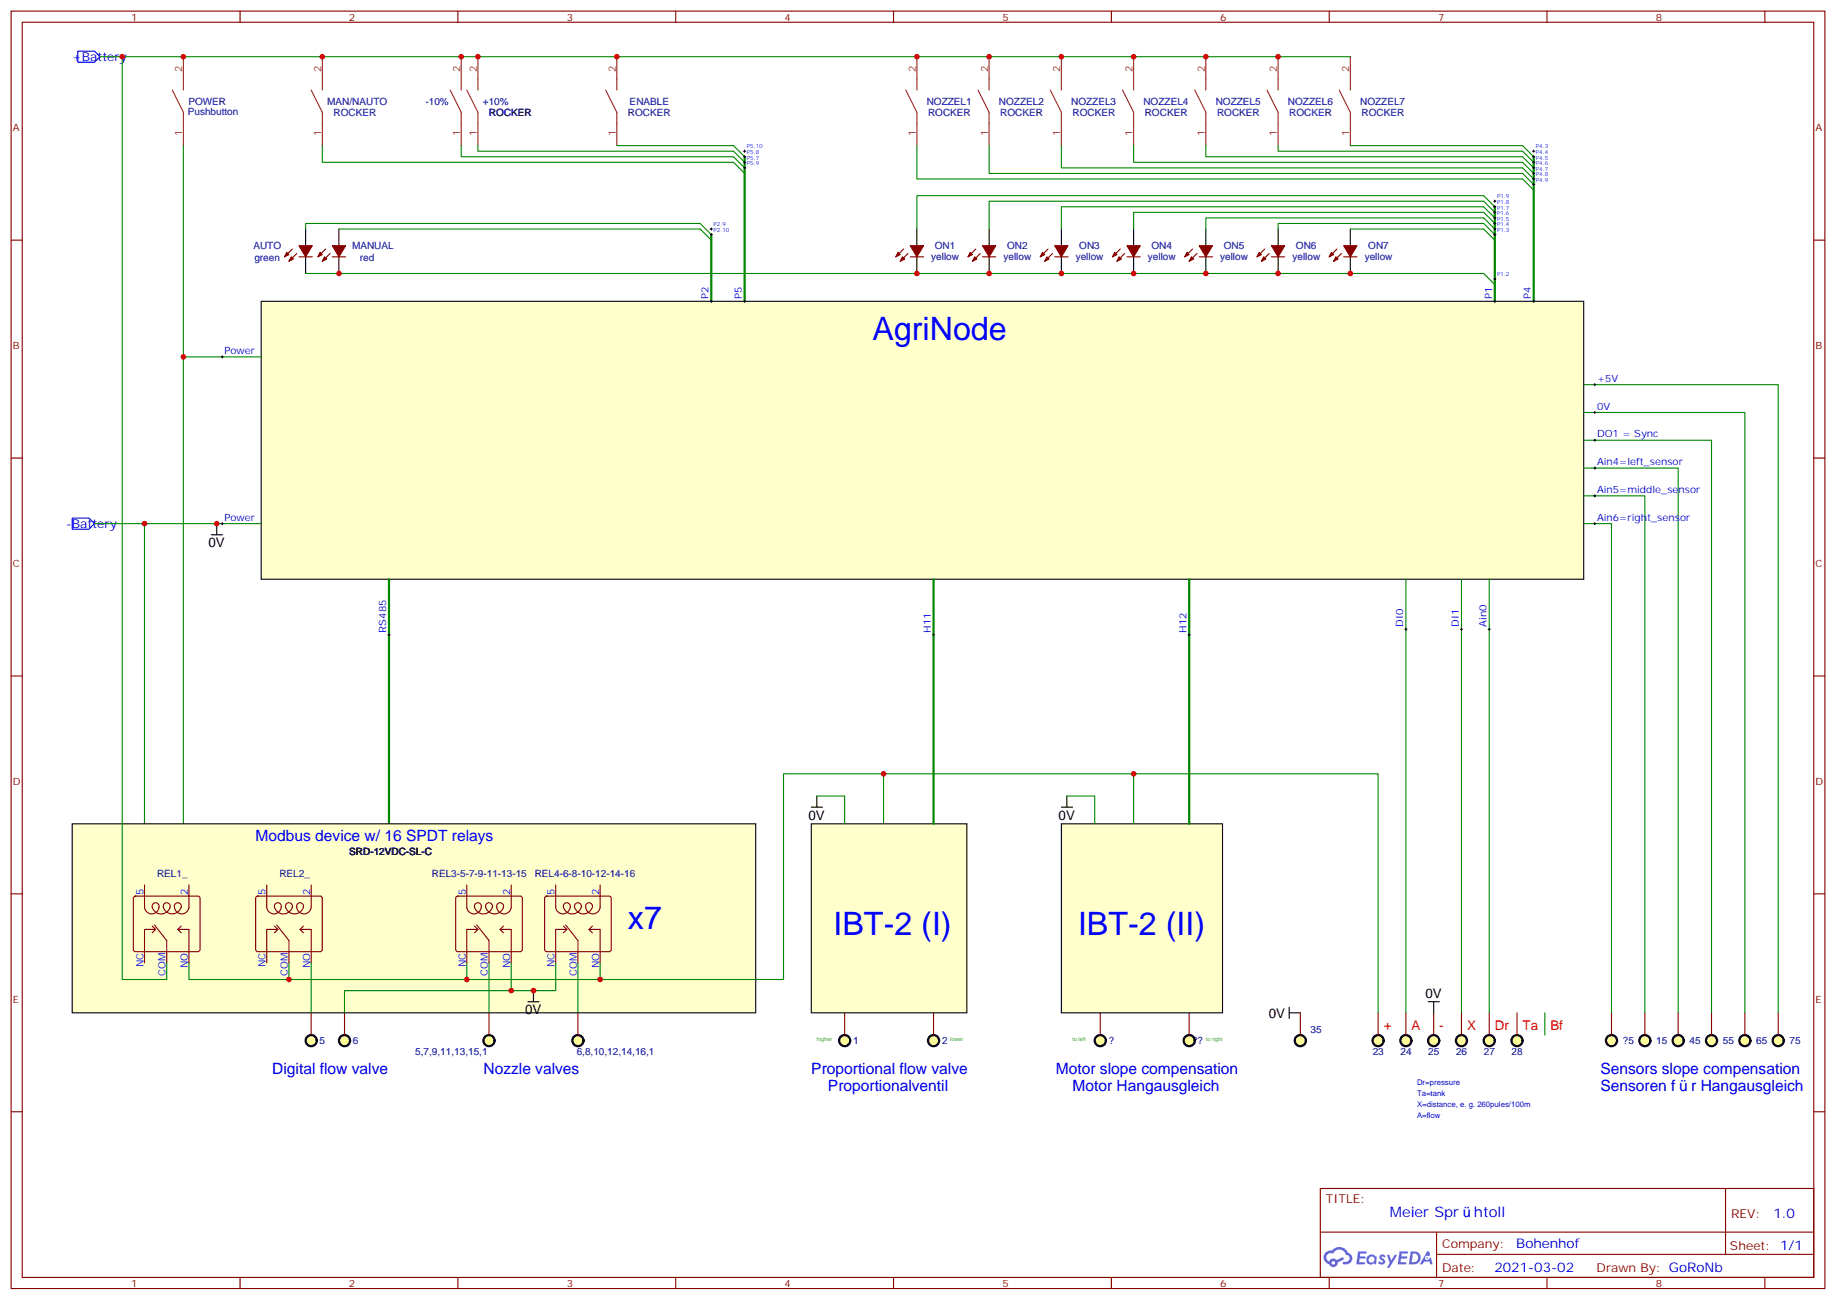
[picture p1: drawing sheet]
<svg xmlns="http://www.w3.org/2000/svg" width="583mm" height="413mm" viewBox="0 0 583 413" stroke-linecap="round" stroke-linejoin="round" font-family="sans-serif">
<g fill="none" stroke="#870000" stroke-width=".35">
<path d="M3.5 3.5h575.8v405.4h-575.8zM7.1 7.1h568.6v398.2h-568.6zM76.2 3.5v3.6M145.3 3.5v3.6M214.5 3.5v3.6M283.6 3.5v3.6M352.8 3.5v3.6M421.9 3.5v3.6M491.1 3.5v3.6M560.2 3.5v3.6M3.5 76.2h3.6M575.7 76.2h3.6"/>
<path d="M3.5 145.3h3.6M575.7 145.3h3.6M3.5 214.5h3.6M575.7 214.5h3.6M3.5 283.6h3.6M575.7 283.6h3.6M3.5 352.8h3.6M575.7 352.8h3.6M419.1 377.1h156.6v28.2h-156.6zM547.7 377.1v20.9M419.1 391h156.5M456 398h119.6"/>
<path d="M456 391v14.1M76.2 405.3v3.6M145.3 405.3v3.6M214.5 405.3v3.6M283.6 405.3v3.6M352.8 405.3v3.6M421.9 405.3v3.6M491.1 405.3v3.6M560.2 405.3v3.6"/>
</g>
<g fill="#5487ff">
<path d="M438.1 398.3a1.22 1.22 0 0 1 1.7 .3l-.4 .5a.47 .47 0 0 0-.3-.4 .47 .47 0 0 0-.5 .2l.1 .3a1.14 1.14 0 0 1 .8 1.7 1.14 1.14 0 0 1-1.9 0l-.2-.2 .5-.5 .7 .4a.29 .29 0 0 0 .3-.3 .29 .29 0 0 0-.2-.3 1.04 1.04 0 0 1-.6-1.7z"/>
<path d="M431.1 397h2.3l.4 .2-.2 .5-1.8 .1-.1 .8h1.5l.3 .4-.3 .4h-1.6l-.2 1.1h1.7l.2 .3-.2 .3-2.6 .1z"/>
<path d="M444.2 397.1l2.7 .1-.1 .5-1.8 .1-.2 .8h1.6l.3 .4-.4 .4h-1.6l-.1 1.1h1.7l.2 .3-.2 .3-2.7 .1z"/>
<path d="M453 397.1h.7l.3 1.2-.6 .3a.69 .69 0 0 0-1 .3 .69 .69 0 0 0 .4 1 .69 .69 0 0 0 .9-.7l.5-.2 .6 2.2h-.8l-.3-.9h-1.7l-.5 .9h-.8z"/>
<path d="M440.2 398.1h.8l.6 1.9 1.1-1.9h.9l-2.6 4.2h-.8l.9-1.5z"/>
<path d="M447.8 397.1l-.6 4.1h1.3a2.11 2.11 0 0 0 2.5-2.1 2.11 2.11 0 0 0-2.5-2zM448.5 397.8a1.43 1.43 0 0 1 1.6 1.6 1.43 1.43 0 0 1-2 1.1z"/>
<path d="M434.1 398.7a1.54 1.54 0 0 0-.1 2.1 1.54 1.54 0 0 0 2.1 .2l.7 .2 .3-2.3-.6-.3a1.49 1.49 0 0 0-2.4 .1zM434.3 399.7a.95 .95 0 0 1 1.9 0 .95 .95 0 0 1-1.9 0z"/>
<path d="M420.8 397.4a2.18 2.18 0 0 0 1.1 3.7 1.44 1.44 0 0 0 1.6 1 1.44 1.44 0 0 0 1.2-1.5l2-1-.5-.8-1.9 1a1.47 1.47 0 0 0-2.4 .4 1.39 1.39 0 0 1-.7-1.9 1.39 1.39 0 0 1 2-.5 2.12 2.12 0 0 1 2.2-1.3 2.12 2.12 0 0 1 1.9 1.7 1.14 1.14 0 0 1 1 1.4 1.14 1.14 0 0 1-1.6 .8 .43 .43 0 0 0-.5 .3 .43 .43 0 0 0 .4 .5 1.98 1.98 0 0 0 2.5-1.2 1.98 1.98 0 0 0-1.2-2.5 3.1 3.1 0 0 0-5.3-.7l-.9 .1zM422.7 400.7a.55 .55 0 0 1 1.1 0 .55 .55 0 0 1-1.1 0z"/>
<circle cx="453" cy="399.2" r=".26"/>
</g>
<path d="M409.2 319.6v3.5M409.2 321.4h3.5" fill="none" stroke="#000" stroke-width=".35"/>
<circle cx="268.1" cy="330.2" r="1.76" fill="#ff9" stroke="#000" stroke-width=".71"/>
<path d="M268.1 321.4v7" fill="none" stroke="#870000" stroke-width=".35"/>
<circle cx="296.3" cy="330.2" r="1.76" fill="#ff9" stroke="#000" stroke-width=".71"/>
<path d="M296.3 321.4v7" fill="none" stroke="#870000" stroke-width=".35"/>
<circle cx="412.7" cy="330.2" r="1.76" fill="#ff9" stroke="#000" stroke-width=".71"/>
<path d="M412.7 321.4v7" fill="none" stroke="#870000" stroke-width=".35"/>
<circle cx="437.4" cy="330.2" r="1.76" fill="#ff9" stroke="#000" stroke-width=".71"/>
<path d="M437.4 321.4v7" fill="none" stroke="#870000" stroke-width=".35"/>
<circle cx="446.3" cy="330.2" r="1.76" fill="#ff9" stroke="#000" stroke-width=".71"/>
<path d="M446.3 321.4v7" fill="none" stroke="#870000" stroke-width=".35"/>
<circle cx="455.1" cy="330.2" r="1.76" fill="#ff9" stroke="#000" stroke-width=".71"/>
<path d="M455.1 321.4v7" fill="none" stroke="#870000" stroke-width=".35"/>
<circle cx="463.9" cy="330.2" r="1.76" fill="#ff9" stroke="#000" stroke-width=".71"/>
<path d="M463.9 321.4v7" fill="none" stroke="#870000" stroke-width=".35"/>
<circle cx="472.7" cy="330.2" r="1.76" fill="#ff9" stroke="#000" stroke-width=".71"/>
<path d="M472.7 321.4v7" fill="none" stroke="#870000" stroke-width=".35"/>
<circle cx="481.5" cy="330.2" r="1.76" fill="#ff9" stroke="#000" stroke-width=".71"/>
<path d="M481.5 321.4v7" fill="none" stroke="#870000" stroke-width=".35"/>
<path d="M453.3 317.9h3.5M455.1 317.9v3.5" fill="none" stroke="#000" stroke-width=".35"/>
<path d="M490.4 321.4v7" fill="none" stroke="#008700" stroke-width=".35"/>
<circle cx="377.5" cy="330.2" r="1.76" fill="#ff9" stroke="#000" stroke-width=".71"/>
<path d="M377.5 321.4v7" fill="none" stroke="#870000" stroke-width=".35"/>
<circle cx="349.2" cy="330.2" r="1.76" fill="#ff9" stroke="#000" stroke-width=".71"/>
<path d="M349.2 321.4v7" fill="none" stroke="#870000" stroke-width=".35"/>
<path d="M24.7 16.2h5.3l1.7 1.8-1.7 1.8h-5.3z" fill="none" stroke="#00f" stroke-width=".35"/>
<path d="M280.5 245.5v15.9" fill="none" stroke="#008700" stroke-width=".35"/>
<g fill="#ffc" stroke="#000" stroke-width=".35">
<path d="M257.5 261.4h49.4v60h-49.4z"/>
<path d="M336.9 261.4h51.2v60h-51.2z"/>
</g>
<path d="M257.5 256.1h3.6M259.3 252.6v3.5M336.9 256.1h3.5M338.7 252.6v3.5" fill="none" stroke="#000" stroke-width=".35"/>
<path d="M259.3 252.6h8.8v8.8M338.7 252.6h8.8v8.8" fill="none" stroke="#008700" stroke-width=".35"/>
<circle cx="511.5" cy="330.2" r="1.76" fill="#ff9" stroke="#000" stroke-width=".71"/>
<path d="M511.5 321.4v7" fill="none" stroke="#870000" stroke-width=".35"/>
<circle cx="522.1" cy="330.2" r="1.76" fill="#ff9" stroke="#000" stroke-width=".71"/>
<path d="M522.1 321.4v7" fill="none" stroke="#870000" stroke-width=".35"/>
<circle cx="532.7" cy="330.2" r="1.76" fill="#ff9" stroke="#000" stroke-width=".71"/>
<path d="M532.7 321.4v7" fill="none" stroke="#870000" stroke-width=".35"/>
<circle cx="543.3" cy="330.2" r="1.76" fill="#ff9" stroke="#000" stroke-width=".71"/>
<path d="M543.3 321.4v7" fill="none" stroke="#870000" stroke-width=".35"/>
<circle cx="553.9" cy="330.2" r="1.76" fill="#ff9" stroke="#000" stroke-width=".71"/>
<path d="M553.9 321.4v7" fill="none" stroke="#870000" stroke-width=".35"/>
<circle cx="564.4" cy="330.2" r="1.76" fill="#ff9" stroke="#000" stroke-width=".71"/>
<path d="M564.4 321.4v7" fill="none" stroke="#870000" stroke-width=".35"/>
<path d="M82.9 95.6h419.8v88.2h-419.8z" fill="#ffc" stroke="#000" stroke-width=".35"/>
<path d="M236.4 49.7v45.9M486.8 49.7v45.9M225.8 74.4v21.2M474.5 65.6v30M123.5 183.8v77.6M296.3 183.8v77.6M377.5 183.8v77.6" fill="none" stroke="#008700" stroke-width=".71"/>
<g fill="none" stroke="#000" stroke-width=".32">
<path d="M236 48h.7M236 49.7h.7M236 51.5h.7M236 53.3h.7M236.4 47.6v.7M236.4 49.4v.7M236.4 51.2v.7M236.4 52.9v.7M486.5 48h.7M486.5 49.7h.7M486.5 51.5h.7M486.5 53.3h.7"/>
<path d="M486.5 55h.7M486.5 56.8h.7M486.5 58.6h.7M486.8 47.6v.7M486.8 49.4v.7M486.8 51.2v.7M486.8 52.9v.7M486.8 54.7v.7M486.8 56.4v.7M486.8 58.2v.7M225.4 74.4h.7M225.4 72.7h.7"/>
<path d="M225.8 72.3v.7M225.8 74.1v.7M474.1 74.4h.7M474.1 72.7h.7M474.1 70.9h.7M474.1 69.1h.7M474.1 67.4h.7M474.1 65.6h.7M474.1 63.9h.7M474.5 63.5v.7M474.5 65.3v.7M474.5 67v.7"/>
<path d="M474.5 68.8v.7M474.5 70.6v.7M474.5 72.3v.7M474.5 74.1v.7M225.4 95.6h.7M225.8 95.2v.8M236 95.6h.7M236.4 95.2v.8M474.1 95.6h.7M474.1 88.5h.7M474.5 88.2v.7M474.5 95.2v.8"/>
<path d="M486.5 95.6h.7M486.8 95.2v.8M70.2 113.2h.7M70.6 112.9v.7M505.9 122.1h.7M505.9 130.9h.7M505.9 139.7h.7M506.2 121.7v.7M506.2 130.5v.7M506.2 139.3v.8M505.9 148.5h.7M506.2 148.2v.7"/>
<path d="M70.2 166.2h.7M70.6 165.8v.7M472.4 199.7h.7M472.7 199.3v.7M123.1 201.4h.7M123.5 201.1v.7M296 201.4h.7M296.3 201.1v.7M377.1 201.4h.7M377.5 201.1v.7"/>
</g>
<g fill="none" stroke="#8c2424" stroke-width=".35">
<path d="M58.2 18v10.6M102.3 18v10.6M146.4 18v10.6M151.7 18v10.6M195.8 18v10.6M291 18v10.6M314 18v10.6M336.9 18v10.6M359.8 18v10.6M382.8 18v10.6M405.7 18v10.6M428.6 18v10.6"/>
<path d="M54.7 28.6l3.5 7v10.6M98.8 28.6l3.5 7v10.6M142.9 28.6l3.5 7v10.6M148.2 28.6l3.5 7v10.6M192.3 28.6l3.5 7v10.6M287.5 28.6l3.5 7v10.6M310.4 28.6l3.6 7v10.6M333.4 28.6l3.5 7v10.6M356.3 28.6l3.5 7v10.6M379.2 28.6l3.6 7v10.6M402.2 28.6l3.5 7v10.6M425.1 28.6l3.5 7v10.6"/>
</g>
<g fill="none" stroke="#008700" stroke-width=".35">
<path d="M38.8 18h389.8M58.2 46.2v215.2M102.3 46.2v5.3h130.5l3.6 3.5M146.4 46.2v3.5h86.4l3.6 3.6M151.7 46.2v1.8h81.1l3.6 3.5M195.8 46.2h37l3.6 3.5M291 46.2v10.6h192.3l3.5 3.5M314 46.2v8.8h169.3l3.5 3.6M336.9 46.2v7.1h146.4l3.5 3.5M359.8 46.2v5.3h123.5l3.5 3.5M382.8 46.2v3.5h100.5l3.5 3.6M405.7 46.2v1.8h77.6l3.5 3.5"/>
<path d="M428.6 46.2h54.7l3.5 3.5M97 72.7v-1.8h125.2l3.6 3.5M107.6 72.7h114.6l3.6 3.5M382.8 72.7v-3.6h88.2l3.5 3.6M405.7 72.7v-1.8h65.3l3.5 3.5M428.6 72.7h42.4l3.5 3.5M474.5 70.9l-3.5-3.5h-111.2v5.3M474.5 69.1l-3.5-3.5h-134.1v7.1M474.5 67.4l-3.5-3.5h-157v8.8M474.5 65.6l-3.5-3.5h-180v10.6M97 86.8h374l3.5 3.5M58.2 113.2h24.7"/>
<path d="M502.7 139.7h40.6v181.7M502.7 130.9h51.2v190.5M502.7 122.1h61.7v199.3M502.7 157.3h19.4v164.1M502.7 148.5h30v172.9M30 166.2h52.9M45.9 166.2v95.2M502.7 166.2h8.8v155.2M446.3 183.8v137.6M463.9 183.8v137.6M472.7 183.8v137.6"/>
</g>
<g fill="none" stroke="#000" stroke-width=".35">
<path d="M97 72.7v5.3M107.6 72.7v5.3M291 72.7v5.3M314 72.7v5.3M336.9 72.7v5.3M359.8 72.7v5.3M382.8 72.7v5.3M405.7 72.7v5.3M428.6 72.7v5.3M97 81.5v5.3M107.6 81.5v5.3M291 81.5v5.3"/>
<path d="M314 81.5v5.3M336.9 81.5v5.3M359.8 81.5v5.3M382.8 81.5v5.3M405.7 81.5v5.3M428.6 81.5v5.3M67 169.7h3.6M68.8 166.2v3.5"/>
</g>
<path d="M22.9 164.4h5.3l1.8 1.8-1.8 1.7h-5.3z" fill="none" stroke="#00f" stroke-width=".35"/>
<g fill="#870000" stroke="#870000" stroke-width=".35">
<path d="M94.9 78h4.2l-2.1 3.5z"/>
<path d="M92.4 81.5l.7 .7-1.4 .7z"/>
<path d="M91 80.1l.7 .7-1.4 .7z"/>
<path d="M105.5 78h4.2l-2.1 3.5z"/>
<path d="M103 81.5l.7 .7-1.4 .7z"/>
<path d="M101.6 80.1l.7 .7-1.4 .7z"/>
<path d="M288.9 78h4.3l-2.2 3.5z"/>
<path d="M286.5 81.5l.7 .7-1.4 .7z"/>
<path d="M285 80.1l.8 .7-1.5 .7z"/>
<path d="M311.9 78h4.2l-2.1 3.5z"/>
<path d="M309.4 81.5l.7 .7-1.4 .7z"/>
<path d="M308 80.1l.7 .7-1.4 .7z"/>
<path d="M334.8 78h4.2l-2.1 3.5z"/>
<path d="M332.3 81.5l.7 .7-1.4 .7z"/>
<path d="M330.9 80.1l.7 .7-1.4 .7z"/>
<path d="M357.7 78h4.2l-2.1 3.5z"/>
<path d="M355.2 81.5l.8 .7-1.5 .7z"/>
<path d="M353.8 80.1l.7 .7-1.4 .7z"/>
<path d="M380.6 78h4.3l-2.1 3.5z"/>
<path d="M378.2 81.5l.7 .7-1.4 .7z"/>
<path d="M376.8 80.1l.7 .7-1.4 .7z"/>
<path d="M403.6 78h4.2l-2.1 3.5z"/>
<path d="M401.1 81.5l.7 .7-1.4 .7z"/>
<path d="M399.7 80.1l.7 .7-1.4 .7z"/>
<path d="M426.5 78h4.2l-2.1 3.5z"/>
<path d="M424 81.5l.7 .7-1.4 .7z"/>
<path d="M422.6 80.1l.7 .7-1.4 .7z"/>
</g>
<g fill="none" stroke="#870000" stroke-width=".35">
<path d="M92.8 79l-2.5 2.5M103.4 79l-2.5 2.5M286.8 79l-2.5 2.5M309.7 79l-2.4 2.5M332.7 79l-2.5 2.5M355.6 79l-2.5 2.5M378.5 79l-2.4 2.5M401.5 79l-2.5 2.5M424.4 79l-2.5 2.5M94.2 80.4l-2.5 2.5M94.9 81.5h4.2M104.8 80.4l-2.5 2.5"/>
<path d="M105.5 81.5h4.2M288.2 80.4l-2.4 2.5M288.9 81.5h4.3M311.1 80.4l-2.4 2.5M311.9 81.5h4.2M334.1 80.4l-2.5 2.5M334.8 81.5h4.2M357 80.4l-2.5 2.5M357.7 81.5h4.2M379.9 80.4l-2.4 2.5M380.6 81.5h4.3M402.9 80.4l-2.5 2.5"/>
<path d="M403.6 81.5h4.2M425.8 80.4l-2.5 2.5M426.5 81.5h4.2"/>
</g>
<path d="M22.9 261.4h217v60h-217z" fill="#ffc" stroke="#000" stroke-width=".35"/>
<circle cx="183.4" cy="330.2" r="1.76" fill="#ff9" stroke="#000" stroke-width=".71"/>
<path d="M183.4 321.4v7" fill="none" stroke="#870000" stroke-width=".35"/>
<circle cx="155.2" cy="330.2" r="1.76" fill="#ff9" stroke="#000" stroke-width=".71"/>
<path d="M155.2 321.4v7" fill="none" stroke="#870000" stroke-width=".35"/>
<circle cx="109.4" cy="330.2" r="1.76" fill="#ff9" stroke="#000" stroke-width=".71"/>
<path d="M109.4 321.4v7" fill="none" stroke="#870000" stroke-width=".35"/>
<circle cx="98.8" cy="330.2" r="1.76" fill="#ff9" stroke="#000" stroke-width=".71"/>
<g fill="none" stroke="#870000" stroke-width=".35">
<path d="M42.6 284.5l.4-.2h19.8l.5 .2 .2 .5v16.3l-.2 .5-.5 .2h-19.8l-.5-.3-.2-.4v-16.3zM45.9 280.8v7.1a2.29 2.29 0 0 0 2.7 2 2.29 2.29 0 0 0 1.7-3 1.14 1.14 0 0 0-1.6-.2 1.14 1.14 0 0 0-.2 1.6 2.86 2.86 0 0 0 3.2 1.7 2.86 2.86 0 0 0 2.3-2.8 1.13 1.13 0 0 0-1.7-.6 1.13 1.13 0 0 0-.3 1.7 2.87 2.87 0 0 0 3.2 1.6 2.87 2.87 0 0 0 2.3-2.7 1.18 1.18 0 0 0-1.7-.6 1.18 1.18 0 0 0-.3 1.8 2.3 2.3 0 0 0 2.5 1.6 2.3 2.3 0 0 0 2-2.1v-7.1M48.3 293.9l1.1 1M49 293.5l3.9 4.9M49.4 294.9h-3.5v10.6M49.4 294.9l-1.1 1.1M56.4 294.9h3.6v10.6M56.4 294.9l1.1 1.1M57.5 293.9l-1.1 1M81.4 284.5l.4-.2h19.8l.5 .2 .2 .5v16.3l-.2 .5-.5 .2h-19.8l-.5-.3-.2-.4v-16.3zM84.7 280.8v7.1a2.29 2.29 0 0 0 2.7 2 2.29 2.29 0 0 0 1.7-3 1.14 1.14 0 0 0-1.6-.2 1.14 1.14 0 0 0-.2 1.6 2.86 2.86 0 0 0 3.2 1.7 2.86 2.86 0 0 0 2.3-2.8 1.13 1.13 0 0 0-1.7-.6 1.13 1.13 0 0 0-.3 1.7 2.87 2.87 0 0 0 3.2 1.6 2.87 2.87 0 0 0 2.3-2.7 1.18 1.18 0 0 0-1.7-.6 1.18 1.18 0 0 0-.3 1.8 2.3 2.3 0 0 0 2.5 1.6 2.3 2.3 0 0 0 2-2.1v-7.1M87.1 293.9l1.1 1"/>
<path d="M87.8 293.5l3.9 4.9M88.2 294.9h-3.5v10.6M88.2 294.9l-1.1 1.1M95.2 294.9h3.6v10.6M95.2 294.9l1.1 1.1M96.3 293.9l-1.1 1M144.9 284.5l.4-.2h19.8l.5 .2 .2 .5v16.3l-.2 .5-.5 .2h-19.8l-.5-.3-.2-.4v-16.3zM148.2 280.8v7.1a2.29 2.29 0 0 0 2.7 2 2.29 2.29 0 0 0 1.7-3 1.14 1.14 0 0 0-1.6-.2 1.14 1.14 0 0 0-.2 1.6 2.86 2.86 0 0 0 3.2 1.7 2.86 2.86 0 0 0 2.3-2.8 1.13 1.13 0 0 0-1.7-.6 1.13 1.13 0 0 0-.3 1.7 2.87 2.87 0 0 0 3.2 1.6 2.87 2.87 0 0 0 2.3-2.7 1.18 1.18 0 0 0-1.7-.6 1.18 1.18 0 0 0-.3 1.8 2.3 2.3 0 0 0 2.5 1.6 2.3 2.3 0 0 0 2-2.1v-7.1M150.6 293.9l1.1 1M151.3 293.5l3.9 4.9M151.7 294.9h-3.5v10.6M151.7 294.9l-1.1 1.1"/>
<path d="M158.7 294.9h3.6v10.6M158.7 294.9l1.1 1.1M159.8 293.9l-1.1 1M173.1 284.5l.5-.2h19.7l.5 .2 .2 .5v16.3l-.2 .5-.5 .2h-19.7l-.5-.3-.2-.4v-16.3zM176.4 280.8v7.1a2.29 2.29 0 0 0 2.8 2 2.29 2.29 0 0 0 1.6-3 1.14 1.14 0 0 0-1.6-.2 1.14 1.14 0 0 0-.2 1.6 2.86 2.86 0 0 0 3.2 1.7 2.86 2.86 0 0 0 2.3-2.8 1.13 1.13 0 0 0-1.6-.6 1.13 1.13 0 0 0-.3 1.7 2.87 2.87 0 0 0 3.1 1.6 2.87 2.87 0 0 0 2.3-2.7 1.18 1.18 0 0 0-1.7-.6 1.18 1.18 0 0 0-.3 1.8 2.3 2.3 0 0 0 2.5 1.6 2.3 2.3 0 0 0 2-2.1v-7.1M178.9 293.9l1 1M179.6 293.5l3.8 4.9M179.9 294.9h-3.5v10.6M179.9 294.9l-1 1.1M187 294.9h3.5v10.6M187 294.9l1 1.1M188 293.9l-1 1"/>
<path d="M52.9 302v3.5M91.7 302v3.5M155.2 302v3.5M183.4 302v3.5M98.8 321.4v7"/>
</g>
<path d="M31.7 18h7.1v292.8h14.1v-5.3M359.8 245.5h77.6v75.9M359.8 261.4v-15.9h-111.1v65.3h-58.2M60 305.5v5.3h31.7v-5.3M98.8 305.5v15.9M148.2 305.5v5.3h-56.5M155.2 305.5v15.9M162.3 305.5v8.8h14.1v-8.8M162.3 314.3h-52.9v7.1M183.4 305.5v15.9M190.5 305.5v5.3h-42.3" fill="none" stroke="#008700" stroke-width=".35"/>
<path d="M167.6 317.9h3.5M169.3 314.3v3.6" fill="none" stroke="#000" stroke-width=".35"/>
<path d="M52.9 298.4v3.6M91.7 298.4v3.6M155.2 298.4v3.6M183.4 298.4v3.6" fill="none" stroke="#8c2424" stroke-width=".35"/>
<path d="M505.9 157.3h.7M506.2 157v.7M505.9 166.2h.7M506.2 165.8v.7M445.9 199.7h.7M446.3 199.3v.7M463.5 199.7h.8M463.9 199.3v.7" fill="none" stroke="#000" stroke-width=".32"/>
<g fill="#c00">
<circle cx="58.2" cy="113.2" r=".88"/>
<circle cx="107.6" cy="86.8" r=".88"/>
<circle cx="291" cy="86.8" r=".88"/>
<circle cx="314" cy="86.8" r=".88"/>
<circle cx="336.9" cy="86.8" r=".88"/>
<circle cx="359.8" cy="86.8" r=".88"/>
<circle cx="382.8" cy="86.8" r=".88"/>
<circle cx="405.7" cy="86.8" r=".88"/>
<circle cx="428.6" cy="86.8" r=".88"/>
<circle cx="58.2" cy="18" r=".88"/>
<circle cx="102.3" cy="18" r=".88"/>
<circle cx="146.4" cy="18" r=".88"/>
<circle cx="151.7" cy="18" r=".88"/>
<circle cx="195.8" cy="18" r=".88"/>
<circle cx="291" cy="18" r=".88"/>
<circle cx="314" cy="18" r=".88"/>
<circle cx="336.9" cy="18" r=".88"/>
<circle cx="359.8" cy="18" r=".88"/>
<circle cx="382.8" cy="18" r=".88"/>
<circle cx="405.7" cy="18" r=".88"/>
<circle cx="68.8" cy="166.2" r=".88"/>
<circle cx="45.9" cy="166.2" r=".88"/>
<circle cx="38.8" cy="18" r=".88"/>
<circle cx="280.5" cy="245.5" r=".88"/>
<circle cx="148.2" cy="310.8" r=".88"/>
<circle cx="169.3" cy="314.3" r=".88"/>
<circle cx="162.3" cy="314.3" r=".88"/>
<circle cx="91.7" cy="310.8" r=".88"/>
<circle cx="190.5" cy="310.8" r=".88"/>
<circle cx="359.8" cy="245.5" r=".88"/>
</g>
<g font-size="10.2" fill="#00f">
<text x="276.9" y="107.9">AgriNode</text>
<text x="199.3" y="294.9">x7</text>
<text x="264.6" y="296.7">IBT-2 (I)</text>
<text x="342.2" y="296.7">IBT-2 (II)</text>
</g>
<g font-size="4.9" fill="#00f">
<text x="81.1" y="266.7">Modbus device w/ 16 SPDT relays</text>
<text x="86.4" y="340.8">Digital flow valve</text>
<text x="153.5" y="340.8">Nozzle valves</text>
<text x="257.5" y="340.8">Proportional flow valve</text>
<text x="335.1" y="340.8">Motor slope compensation</text>
<text x="508" y="340.8">Sensors slope compensation</text>
<text x="262.8" y="346.1">Proportionalventil</text>
<text x="340.4" y="346.1">Motor Hangausgleich</text>
<text x="508" y="346.1">Sensoren f</text>
<text x="536.8" y="346.1">r Hangausgleich</text>
</g>
<g font-size="4.6" fill="#00f">
<text x="441.2" y="386.1">Meier Spr</text>
<text x="467.9" y="386.1">htoll</text>
</g>
<g font-size="4.2">
<text x="66.2" y="173.7">0V</text>
<text x="256.7" y="260.1">0V</text>
<text x="336" y="260.1">0V</text>
<text x="452.5" y="316.8">0V</text>
<text x="166.7" y="321.8">0V</text>
<text x="402.8" y="323">0V</text>
</g>
<g font-size="4.2" fill="#f00">
<text x="439.2" y="326.7">+</text>
<text x="448" y="326.7">A</text>
<text x="456.8" y="326.7">-</text>
<text x="465.7" y="326.7">X</text>
<text x="474.5" y="326.7">Dr</text>
<text x="483.3" y="326.7">Ta</text>
<text x="492.1" y="326.7">Bf</text>
</g>
<g font-size="4.2" fill="#00f">
<text x="562.9" y="386.4">1.0</text>
<text x="481.3" y="395.9">Bohenhof</text>
<text x="474.4" y="403.7">2021-03-02</text>
</g>
<g font-size="3.9" fill="#00f">
<text x="22.8" y="19.2">+Battery</text>
<text x="21.1" y="167.4">-Battery</text>
</g>
<g font-size="3.9" fill="#800">
<text x="420.9" y="381.7">TITLE:</text>
<text x="549.5" y="386.4">REV:</text>
<text x="457.8" y="395.9">Company:</text>
<text x="549.1" y="396.5">Sheet: 1/1</text>
<text x="457.8" y="403.6">Date:</text>
<text x="506.8" y="403.7">Drawn By: GoRoNb</text>
</g>
<g font-size="3.2" fill="#800">
<text x="41.6" y="6.5">1</text>
<text x="110.8" y="6.5">2</text>
<text x="179.9" y="6.5">3</text>
<text x="249.1" y="6.5">4</text>
<text x="318.2" y="6.5">5</text>
<text x="387.3" y="6.5">6</text>
<text x="456.5" y="6.5">7</text>
<text x="525.6" y="6.5">8</text>
<text x="4.1" y="41.6">A</text>
<text x="576.3" y="41.6">A</text>
<text x="4.1" y="110.8">B</text>
<text x="576.3" y="110.8">B</text>
<text x="4.1" y="179.9">C</text>
<text x="576.3" y="179.9">C</text>
<text x="4.1" y="249.1">D</text>
<text x="576.3" y="249.1">D</text>
<text x="4.1" y="318.2">E</text>
<text x="576.3" y="318.2">E</text>
<text x="41.6" y="408.3">1</text>
<text x="110.8" y="408.3">2</text>
<text x="179.9" y="408.3">3</text>
<text x="249.1" y="408.3">4</text>
<text x="318.2" y="408.3">5</text>
<text x="387.3" y="408.3">6</text>
<text x="456.5" y="408.3">7</text>
<text x="525.6" y="408.3">8</text>
</g>
<g font-size="3.2" fill="#8d2323">
<text x="57.9" y="22.9" transform="rotate(-90 57.9 22.9)">2</text>
<text x="102" y="22.9" transform="rotate(-90 102 22.9)">2</text>
<text x="146" y="22.9" transform="rotate(-90 146 22.9)">2</text>
<text x="151.3" y="22.9" transform="rotate(-90 151.3 22.9)">2</text>
<text x="195.4" y="22.9" transform="rotate(-90 195.4 22.9)">2</text>
<text x="290.7" y="22.9" transform="rotate(-90 290.7 22.9)">2</text>
<text x="313.6" y="22.9" transform="rotate(-90 313.6 22.9)">2</text>
<text x="336.5" y="22.9" transform="rotate(-90 336.5 22.9)">2</text>
<text x="359.5" y="22.9" transform="rotate(-90 359.5 22.9)">2</text>
<text x="382.4" y="22.9" transform="rotate(-90 382.4 22.9)">2</text>
<text x="405.3" y="22.9" transform="rotate(-90 405.3 22.9)">2</text>
<text x="428.3" y="22.9" transform="rotate(-90 428.3 22.9)">2</text>
<text x="57.9" y="43.3" transform="rotate(-90 57.9 43.3)">1</text>
<text x="102" y="43.3" transform="rotate(-90 102 43.3)">1</text>
<text x="146" y="43.3" transform="rotate(-90 146 43.3)">1</text>
<text x="151.3" y="43.3" transform="rotate(-90 151.3 43.3)">1</text>
<text x="195.4" y="43.3" transform="rotate(-90 195.4 43.3)">1</text>
<text x="290.7" y="43.3" transform="rotate(-90 290.7 43.3)">1</text>
<text x="313.6" y="43.3" transform="rotate(-90 313.6 43.3)">1</text>
<text x="336.5" y="43.3" transform="rotate(-90 336.5 43.3)">1</text>
<text x="359.5" y="43.3" transform="rotate(-90 359.5 43.3)">1</text>
<text x="382.4" y="43.3" transform="rotate(-90 382.4 43.3)">1</text>
<text x="405.3" y="43.3" transform="rotate(-90 405.3 43.3)">1</text>
<text x="428.3" y="43.3" transform="rotate(-90 428.3 43.3)">1</text>
</g>
<g font-size="3.2" fill="#000080">
<text x="59.8" y="33.2">POWER</text>
<text x="103.9" y="33.2">MAN/NAUTO</text>
<text x="135.1" y="33.3">-10%</text>
<text x="153.3" y="33.2">+10%</text>
<text x="199.9" y="33.3">ENABLE</text>
<text x="294.2" y="33.2">NOZZEL1</text>
<text x="317.1" y="33.2">NOZZEL2</text>
<text x="340" y="33.2">NOZZEL3</text>
<text x="363" y="33.2">NOZZEL4</text>
<text x="385.9" y="33.2">NOZZEL5</text>
<text x="408.8" y="33.2">NOZZEL6</text>
<text x="431.7" y="33.2">NOZZEL7</text>
<text x="59.6" y="36.3">Pushbutton</text>
<text x="105.9" y="36.7">ROCKER</text>
<text x="155.2" y="36.8">ROCKER</text>
<text x="199.3" y="36.7">ROCKER</text>
<text x="294.6" y="36.7">ROCKER</text>
<text x="317.5" y="36.7">ROCKER</text>
<text x="340.4" y="36.7">ROCKER</text>
<text x="363.4" y="36.7">ROCKER</text>
<text x="386.3" y="36.7">ROCKER</text>
<text x="409.2" y="36.7">ROCKER</text>
<text x="432.2" y="36.7">ROCKER</text>
<text x="80.4" y="79.1">AUTO</text>
<text x="80.8" y="82.7">green</text>
<text x="111.7" y="79.1">MANUAL</text>
<text x="114.2" y="82.7">red</text>
<text x="295.6" y="82.6">yellow</text>
<text x="296.7" y="79.1">ON1</text>
<text x="318.5" y="82.6">yellow</text>
<text x="319.7" y="79.1">ON2</text>
<text x="341.5" y="82.6">yellow</text>
<text x="342.6" y="79.1">ON3</text>
<text x="364.4" y="82.6">yellow</text>
<text x="365.5" y="79.1">ON4</text>
<text x="387.3" y="82.6">yellow</text>
<text x="388.4" y="79.1">ON5</text>
<text x="410.3" y="82.6">yellow</text>
<text x="411.4" y="79.1">ON6</text>
<text x="433.2" y="82.6">yellow</text>
<text x="434.3" y="79.1">ON7</text>
<text x="110.9" y="271.4">SRD-12VDC-SL-C</text>
<text x="49.9" y="278.3">REL1_</text>
<text x="88.7" y="278.3">REL2_</text>
<text x="137.1" y="278.4">REL3-5-7-9-11-13-15</text>
<text x="169.7" y="278.4">REL4-6-8-10-12-14-16</text>
<text x="416" y="327.6">35</text>
<text x="101.5" y="331.3">5</text>
<text x="112" y="331.3">6</text>
<text x="131.8" y="334.8">5,7,9,11,13,15,1</text>
<text x="183" y="334.8">6,8,10,12,14,16,1</text>
<text x="270.8" y="331.3">1</text>
<text x="299" y="331.3">2</text>
<text x="351.9" y="331.3">?</text>
<text x="378.4" y="331.3">??</text>
<text x="435.7" y="334.8">23</text>
<text x="444.6" y="334.8">24</text>
<text x="453.4" y="334.8">25</text>
<text x="462.2" y="334.8">26</text>
<text x="471" y="334.8">27</text>
<text x="479.8" y="334.8">28</text>
<text x="515.1" y="331.4">?5</text>
<text x="525.7" y="331.4">15</text>
<text x="536.3" y="331.4">45</text>
<text x="546.9" y="331.4">55</text>
<text x="557.5" y="331.4">65</text>
<text x="568" y="331.4">75</text>
</g>
<g font-size="3.2" fill="#00f">
<text x="224.9" y="94.9" transform="rotate(-90 224.9 94.9)">P2</text>
<text x="235.5" y="94.9" transform="rotate(-90 235.5 94.9)">P5</text>
<text x="473.6" y="94.9" transform="rotate(-90 473.6 94.9)">P1</text>
<text x="485.9" y="94.9" transform="rotate(-90 485.9 94.9)">P4</text>
<text x="71.3" y="112.4">Power</text>
<text x="506.9" y="121.2">+5V</text>
<text x="506.9" y="130">0V</text>
<text x="506.9" y="138.8">DO1 = Sync</text>
<text x="506.9" y="147.6">Ain4=left_sensor</text>
<text x="506.9" y="156.5">Ain5=middle_sensor</text>
<text x="71.3" y="165.3">Power</text>
<text x="506.9" y="165.3">Ain6=right_sensor</text>
<text x="122.6" y="200.7" transform="rotate(-90 122.6 200.7)">RS485</text>
<text x="295.4" y="200.7" transform="rotate(-90 295.4 200.7)">H11</text>
<text x="376.6" y="200.7" transform="rotate(-90 376.6 200.7)">H12</text>
<text x="445.4" y="199" transform="rotate(-90 445.4 199)">DI0</text>
<text x="463" y="199" transform="rotate(-90 463 199)">DI1</text>
<text x="471.8" y="199" transform="rotate(-90 471.8 199)">Ain0</text>
<text x="45.5" y="284" transform="rotate(-90 45.5 284)">5</text>
<text x="59.6" y="284" transform="rotate(-90 59.6 284)">2</text>
<text x="84.3" y="284" transform="rotate(-90 84.3 284)">5</text>
<text x="98.4" y="284" transform="rotate(-90 98.4 284)">2</text>
<text x="147.8" y="284" transform="rotate(-90 147.8 284)">5</text>
<text x="161.9" y="284" transform="rotate(-90 161.9 284)">2</text>
<text x="176" y="284" transform="rotate(-90 176 284)">5</text>
<text x="190.1" y="284" transform="rotate(-90 190.1 284)">2</text>
<text x="45.5" y="306.9" transform="rotate(-90 45.5 306.9)">NC</text>
<text x="52.6" y="309.7" transform="rotate(-90 52.6 309.7)">COM</text>
<text x="59.6" y="307.2" transform="rotate(-90 59.6 307.2)">NO</text>
<text x="84.3" y="306.9" transform="rotate(-90 84.3 306.9)">NC</text>
<text x="91.4" y="309.7" transform="rotate(-90 91.4 309.7)">COM</text>
<text x="98.4" y="307.2" transform="rotate(-90 98.4 307.2)">NO</text>
<text x="147.8" y="306.9" transform="rotate(-90 147.8 306.9)">NC</text>
<text x="154.9" y="309.7" transform="rotate(-90 154.9 309.7)">COM</text>
<text x="161.9" y="307.2" transform="rotate(-90 161.9 307.2)">NO</text>
<text x="176" y="306.9" transform="rotate(-90 176 306.9)">NC</text>
<text x="183.1" y="309.7" transform="rotate(-90 183.1 309.7)">COM</text>
<text x="190.1" y="307.2" transform="rotate(-90 190.1 307.2)">NO</text>
</g>
<g font-size="2.5" fill="#00f">
<text x="449.8" y="344.3">Dr=pressure</text>
<text x="449.8" y="347.8">Ta=tank</text>
<text x="449.8" y="351.4">X=distance, e. g. 260pules/100m</text>
<text x="449.8" y="354.9">A=flow</text>
</g>
<g font-size="1.8" fill="#00f">
<text x="237.1" y="47.1">P5.10</text>
<text x="487.5" y="47.1">P4.3</text>
<text x="237.1" y="50.6">P5.7</text>
<text x="237.1" y="52.4">P5.9</text>
<text x="237.1" y="48.8">P5.8</text>
<text x="487.5" y="48.8">P4.4</text>
<text x="487.5" y="50.6">P4.5</text>
<text x="487.5" y="52.4">P4.6</text>
<text x="487.5" y="54.1">P4.7</text>
<text x="487.5" y="55.9">P4.8</text>
<text x="487.5" y="57.7">P4.9</text>
<text x="475.2" y="64.7">P1.8</text>
<text x="475.2" y="63">P1.9</text>
<text x="226.5" y="71.8">P2.9</text>
<text x="475.2" y="71.8">P1.4</text>
<text x="475.2" y="70">P1.5</text>
<text x="475.2" y="68.3">P1.6</text>
<text x="475.2" y="66.5">P1.7</text>
<text x="226.5" y="73.5">P2.10</text>
<text x="475.2" y="73.5">P1.3</text>
<text x="475.2" y="87.7">P1.2</text>
</g>
<g font-size="1.8" fill="#6c0">
<text x="259.3" y="330.2">higher</text>
<text x="301.6" y="330.2">lower</text>
<text x="340.4" y="330.2">to left</text>
<text x="382.8" y="330.2">to right</text>
</g>
</svg>
